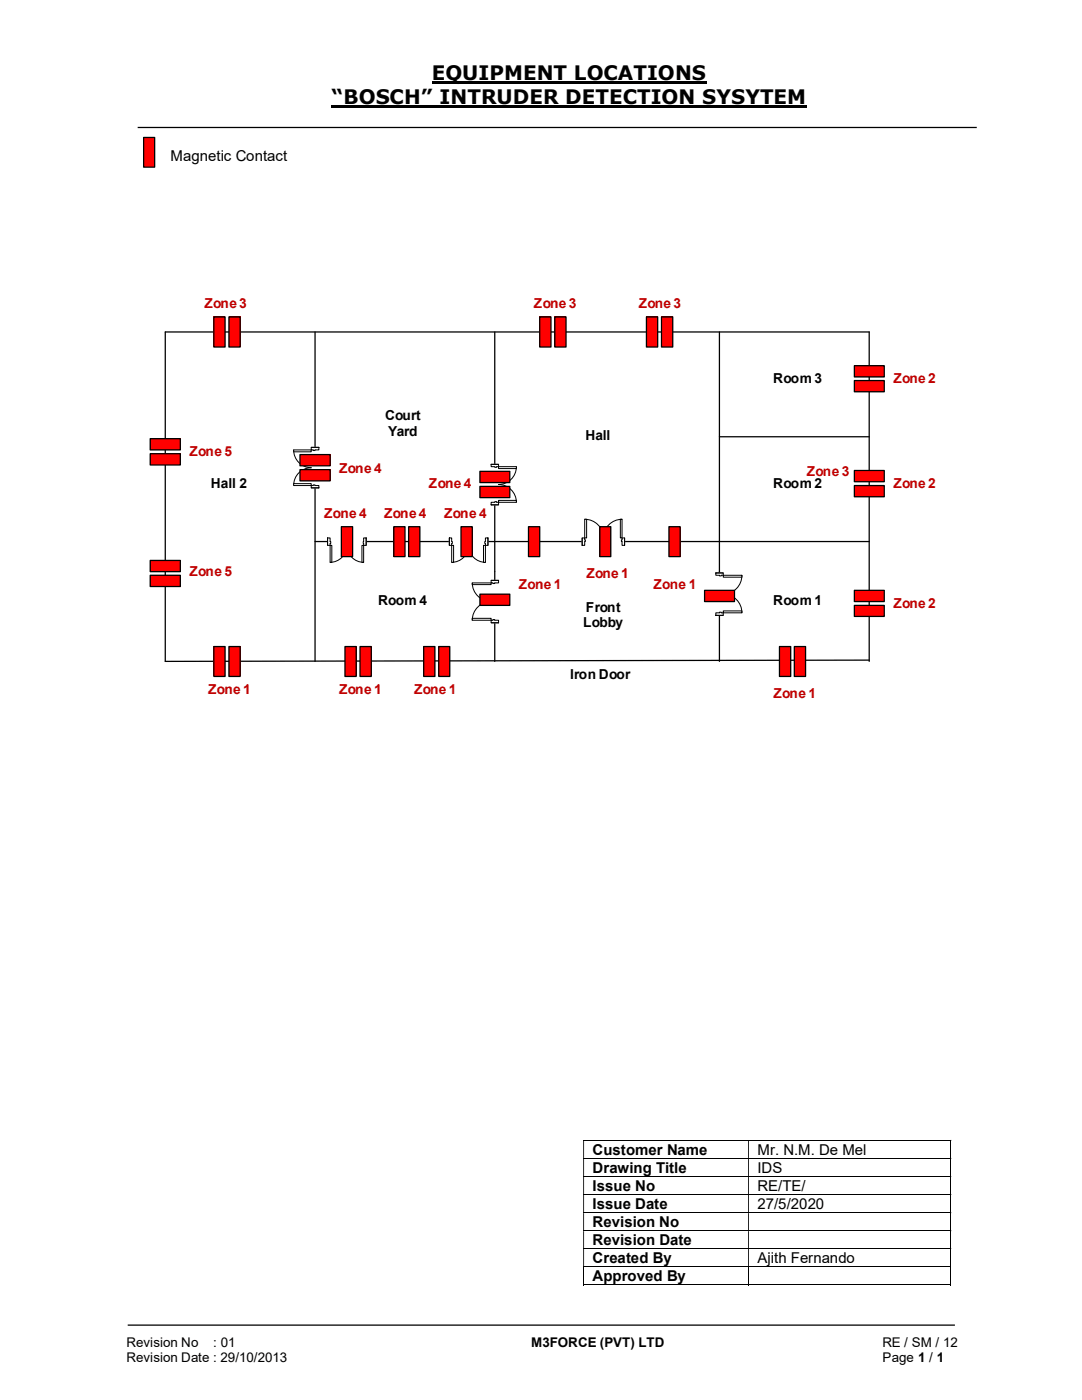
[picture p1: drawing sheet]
<svg xmlns="http://www.w3.org/2000/svg" width="216mm" height="279mm" viewBox="0 0 216 279" stroke-linecap="round" stroke-linejoin="round" font-family="sans-serif">
<path d="M86.1 16.5h54.9M66.2 21.3h94.8" fill="none" stroke="#000" stroke-width=".42"/>
<path d="M27.5 25.4h167.4M25.5 264.5h165" fill="none" stroke="#000" stroke-width=".25"/>
<g fill="none" stroke="#000" stroke-width=".2">
<path d="M116.4 227.6h73.3M116.4 231.2h73.3M116.4 234.8h73.3M116.4 238.4h73.3M189.7 227.7v3.4M189.7 231.3v3.4M189.7 234.9v3.4M189.7 238.5v3.4M116.4 242h73.3M116.4 245.6h73.3M116.4 249.2h73.3M116.4 252.8h73.3"/>
<path d="M116.4 256.4h32.9M116.5 252.9v3.6M149.4 252.9v3.6M149.4 256.4h40.3M189.7 242.1v3.4M189.7 245.7v3.4M189.7 249.3v3.4M189.7 252.9v3.6"/>
</g>
<g fill="#000">
<path d="M189.7 227.5h.1v.2h-.1zM116.4 227.7h.1v3.4h-.1zM149.3 227.7h.1v3.4h-.1z" fill-rule="evenodd"/>
<path d="M189.7 231.1h.1v.2h-.1zM116.4 231.3h.1v3.4h-.1zM149.3 231.3h.1v3.4h-.1z" fill-rule="evenodd"/>
<path d="M189.7 234.7h.1v.2h-.1zM116.4 234.9h.1v3.4h-.1zM149.3 234.9h.1v3.4h-.1z" fill-rule="evenodd"/>
<path d="M189.7 238.3h.1v.2h-.1zM116.4 238.5h.1v3.4h-.1zM149.3 238.5h.1v3.4h-.1z" fill-rule="evenodd"/>
<path d="M189.7 241.9h.1v.2h-.1zM116.4 242.1h.1v3.4h-.1zM149.3 242.1h.1v3.4h-.1z" fill-rule="evenodd"/>
<path d="M189.7 245.5h.1v.2h-.1zM116.4 245.7h.1v3.4h-.1zM149.3 245.7h.1v3.4h-.1z" fill-rule="evenodd"/>
<path d="M189.7 249.1h.1v.2h-.1zM116.4 249.3h.1v3.4h-.1zM149.3 249.3h.1v3.4h-.1z" fill-rule="evenodd"/>
</g>
<path d="M189.7 252.7h.1v.2h-.1zM189.7 256.3h.1v.2h-.1z" fill="#000"/>
<path d="M28.7 27.4h2.2v6h-2.2z" fill="#f00"/>
<path d="M28.7 27.4h2.2v6h-2.2zM62.9 66.3v65.7M98.7 66.3v65.7M143.6 66.3v65.7M143.6 87.2h29.8M62.9 108.1h110.5M173.4 131.7l-140.4 .3v-65.7h140.4v65.7" fill="none" stroke="#000" stroke-width=".25"/>
<path d="M116.2 107.3h8.4v1.6h-8.4z" fill="#fff"/>
<path d="M116.2 107.3h8.4v1.6h-8.4z" fill="none" stroke="#fff" stroke-width=".2"/>
<path d="M124.1 107.4v1.4h.5v-1.4zM116.2 107.4h.5v1.4h-.5z" fill-rule="evenodd" fill="#fff"/>
<path d="M116.7 107.7v-.3h-.5v1.4h.5v-.7M124.1 107.7v-.3h.5v1.4h-.5v-.7" fill="none" stroke="#000" stroke-width=".2"/>
<path d="M124 107.7v.4h.1v-.4zM116.7 107.7h.1v.4h-.1z" fill-rule="evenodd" fill="#fff"/>
<path d="M116.2 107.4v1.4M116.7 103.6a3.7 3.7 0 0 1 3.7 3.8 3.7 3.7 0 0 1 3.7-3.8M116.7 107.7h.1v.4h-.1M124.1 107.7h-.1v.4h.1M124.6 107.4v1.4" fill="none" stroke="#000" stroke-width=".2"/>
<path d="M116.7 103.6h.4v3.8h-.4z" fill-rule="evenodd" fill="#fff"/>
<path d="M116.7 103.6h.4v3.8h-.4z" fill="none" stroke="#000" stroke-width=".2"/>
<path d="M123.8 103.6h.3v3.8h-.3z" fill-rule="evenodd" fill="#fff"/>
<path d="M123.8 103.6h.3v3.8h-.3z" fill="none" stroke="#000" stroke-width=".2"/>
<path d="M142.8 114.3h1.6v8.5h-1.6z" fill-rule="evenodd" fill="#fff"/>
<path d="M142.8 114.3h1.6v8.5h-1.6z" fill="none" stroke="#fff" stroke-width=".2"/>
<path d="M142.8 122.3v.5h1.5v-.5zM142.8 114.3h1.5v.5h-1.5z" fill-rule="evenodd" fill="#fff"/>
<path d="M143.6 114.8h-.8v-.5h1.5v.5h-.4M143.6 122.3h-.8v.5h1.5v-.5h-.4" fill="none" stroke="#000" stroke-width=".2"/>
<path d="M143.6 122.2v.1h.3v-.1zM143.6 114.8h.3v.1h-.3z" fill-rule="evenodd" fill="#fff"/>
<path d="M142.8 114.3h1.5M143.6 114.8v.1h.3v-.1M148 114.8a3.7 3.7 0 0 1-3.7 3.8 3.7 3.7 0 0 1 3.7 3.7M142.8 122.8h1.5M143.6 122.3v-.1h.3v.1" fill="none" stroke="#000" stroke-width=".2"/>
<path d="M144.3 114.8h3.7v.4h-3.7z" fill="#fff"/>
<path d="M144.3 114.8h3.7v.4h-3.7z" fill="none" stroke="#000" stroke-width=".2"/>
<path d="M144.3 121.9h3.7v.4h-3.7z" fill="#fff"/>
<path d="M144.3 121.9h3.7v.4h-3.7z" fill="none" stroke="#000" stroke-width=".2"/>
<path d="M45.7 129h2.2v6h-2.2z" fill="#f00"/>
<path d="M45.7 129h2.2v6h-2.2z" fill="none" stroke="#000" stroke-width=".25"/>
<path d="M119.7 105.1h2.2v6h-2.2z" fill="#f00"/>
<path d="M119.7 105.1h2.2v6h-2.2z" fill="none" stroke="#000" stroke-width=".25"/>
<path d="M140.6 117.8h6v2.3h-6z" fill-rule="evenodd" fill="#f00"/>
<path d="M140.6 117.8h6v2.3h-6z" fill="none" stroke="#000" stroke-width=".25"/>
<path d="M42.7 129h2.2v6h-2.2z" fill="#f00"/>
<path d="M42.7 129h2.2v6h-2.2z" fill="none" stroke="#000" stroke-width=".25"/>
<path d="M105.5 105.1h2.2v6h-2.2z" fill="#f00"/>
<path d="M105.5 105.1h2.2v6h-2.2z" fill="none" stroke="#000" stroke-width=".25"/>
<path d="M133.5 105.1h2.2v6h-2.2z" fill="#f00"/>
<path d="M133.5 105.1h2.2v6h-2.2z" fill="none" stroke="#000" stroke-width=".25"/>
<path d="M71.8 129h2.3v6h-2.3z" fill="#f00"/>
<path d="M71.8 129h2.3v6h-2.3z" fill="none" stroke="#000" stroke-width=".25"/>
<path d="M68.8 129h2.3v6h-2.3z" fill="#f00"/>
<path d="M68.8 129h2.3v6h-2.3z" fill="none" stroke="#000" stroke-width=".25"/>
<path d="M87.5 129h2.2v6h-2.2z" fill="#f00"/>
<path d="M87.5 129h2.2v6h-2.2z" fill="none" stroke="#000" stroke-width=".25"/>
<path d="M84.5 129h2.3v6h-2.3z" fill="#f00"/>
<path d="M84.5 129h2.3v6h-2.3z" fill="none" stroke="#000" stroke-width=".25"/>
<path d="M158.5 129h2.2v6h-2.2z" fill="#f00"/>
<path d="M158.5 129h2.2v6h-2.2z" fill="none" stroke="#000" stroke-width=".25"/>
<path d="M155.5 129h2.3v6h-2.3z" fill="#f00"/>
<path d="M155.5 129h2.3v6h-2.3z" fill="none" stroke="#000" stroke-width=".25"/>
<path d="M170.5 120.8h5.9v2.2h-5.9z" fill-rule="evenodd" fill="#f00"/>
<path d="M170.5 120.8h5.9v2.2h-5.9z" fill="none" stroke="#000" stroke-width=".25"/>
<path d="M170.5 117.8h5.9v2.3h-5.9z" fill-rule="evenodd" fill="#f00"/>
<path d="M170.5 117.8h5.9v2.3h-5.9z" fill="none" stroke="#000" stroke-width=".25"/>
<path d="M170.5 96.9h5.9v2.2h-5.9z" fill-rule="evenodd" fill="#f00"/>
<path d="M170.5 96.9h5.9v2.2h-5.9z" fill="none" stroke="#000" stroke-width=".25"/>
<path d="M170.5 93.9h5.9v2.2h-5.9z" fill-rule="evenodd" fill="#f00"/>
<path d="M170.5 93.9h5.9v2.2h-5.9z" fill="none" stroke="#000" stroke-width=".25"/>
<path d="M170.5 75.9h5.9v2.3h-5.9z" fill-rule="evenodd" fill="#f00"/>
<path d="M170.5 75.9h5.9v2.3h-5.9z" fill="none" stroke="#000" stroke-width=".25"/>
<path d="M170.5 73h5.9v2.2h-5.9z" fill-rule="evenodd" fill="#f00"/>
<path d="M170.5 73h5.9v2.2h-5.9z" fill="none" stroke="#000" stroke-width=".25"/>
<path d="M132 63.2h2.2v6.1h-2.2z" fill="#f00"/>
<path d="M132 63.2h2.2v6.1h-2.2z" fill="none" stroke="#000" stroke-width=".25"/>
<path d="M129 63.2h2.2v6.1h-2.2z" fill="#f00"/>
<path d="M129 63.2h2.2v6.1h-2.2z" fill="none" stroke="#000" stroke-width=".25"/>
<path d="M110.7 63.2h2.2v6.1h-2.2z" fill="#f00"/>
<path d="M110.7 63.2h2.2v6.1h-2.2z" fill="none" stroke="#000" stroke-width=".25"/>
<path d="M107.7 63.2h2.2v6.1h-2.2z" fill="#f00"/>
<path d="M107.7 63.2h2.2v6.1h-2.2z" fill="none" stroke="#000" stroke-width=".25"/>
<path d="M45.7 63.2h2.2v6.1h-2.2z" fill="#f00"/>
<path d="M45.7 63.2h2.2v6.1h-2.2z" fill="none" stroke="#000" stroke-width=".25"/>
<path d="M42.7 63.2h2.2v6.1h-2.2z" fill="#f00"/>
<path d="M42.7 63.2h2.2v6.1h-2.2z" fill="none" stroke="#000" stroke-width=".25"/>
<path d="M30 90.6h6v2.2h-6z" fill-rule="evenodd" fill="#f00"/>
<path d="M30 90.6h6v2.2h-6z" fill="none" stroke="#000" stroke-width=".25"/>
<path d="M30 87.5h6v2.3h-6z" fill-rule="evenodd" fill="#f00"/>
<path d="M30 87.5h6v2.3h-6z" fill="none" stroke="#000" stroke-width=".25"/>
<path d="M30 114.8h6v2.3h-6z" fill-rule="evenodd" fill="#f00"/>
<path d="M30 114.8h6v2.3h-6z" fill="none" stroke="#000" stroke-width=".25"/>
<path d="M30 111.8h6v2.3h-6z" fill-rule="evenodd" fill="#f00"/>
<path d="M30 111.8h6v2.3h-6z" fill="none" stroke="#000" stroke-width=".25"/>
<path d="M89.7 107.3h7.7v1.6h-7.7z" fill="#fff"/>
<path d="M89.7 107.3h7.7v1.6h-7.7z" fill="none" stroke="#fff" stroke-width=".2"/>
<path d="M89.7 107.4v1.4h.4v-1.4zM96.9 107.4h.5v1.4h-.5z" fill-rule="evenodd" fill="#fff"/>
<path d="M90.1 108.1v-.7h-.4v1.4h.4v-.3M96.9 108.1v-.7h.5v1.4h-.5v-.3" fill="none" stroke="#000" stroke-width=".2"/>
<path d="M90.1 108.1v.4h.2v-.4zM96.7 108.1h.2v.4h-.2z" fill-rule="evenodd" fill="#fff"/>
<path d="M89.7 107.4v1.4M90.1 108.1h.2v.4h-.2M90.1 112.2a3.4 3.4 0 0 0 3.4-3.4 3.4 3.4 0 0 0 3.4 3.4M96.9 108.1h-.2v.4h.2M97.4 107.4v1.4" fill="none" stroke="#000" stroke-width=".2"/>
<path d="M96.5 108.8h.4v3.4h-.4z" fill-rule="evenodd" fill="#fff"/>
<path d="M96.5 108.8h.4v3.4h-.4z" fill="none" stroke="#000" stroke-width=".2"/>
<path d="M90.1 108.8h.4v3.4h-.4z" fill-rule="evenodd" fill="#fff"/>
<path d="M90.1 108.8h.4v3.4h-.4z" fill="none" stroke="#000" stroke-width=".2"/>
<path d="M92 105.1h2.2v6h-2.2z" fill="#f00"/>
<path d="M92 105.1h2.2v6h-2.2z" fill="none" stroke="#000" stroke-width=".25"/>
<path d="M65.4 107.3h7.7v1.6h-7.7z" fill="#fff"/>
<path d="M65.4 107.3h7.7v1.6h-7.7z" fill="none" stroke="#fff" stroke-width=".2"/>
<path d="M65.4 107.4v1.4h.5v-1.4zM72.6 107.4h.5v1.4h-.5z" fill-rule="evenodd" fill="#fff"/>
<path d="M65.9 108.1v-.7h-.5v1.4h.5v-.3M72.6 108.1v-.7h.5v1.4h-.5v-.3" fill="none" stroke="#000" stroke-width=".2"/>
<path d="M65.9 108.1v.4h.1v-.4zM72.5 108.1l.1 .4z" fill-rule="evenodd" fill="#fff"/>
<path d="M65.4 107.4v1.4M65.9 108.1h.1v.4h-.1M65.9 112.2a3.4 3.4 0 0 0 3.3-3.4 3.4 3.4 0 0 0 3.4 3.4M72.6 108.1v.4M73.1 107.4v1.4" fill="none" stroke="#000" stroke-width=".2"/>
<path d="M72.2 108.8h.4v3.4h-.4z" fill-rule="evenodd" fill="#fff"/>
<path d="M72.2 108.8h.4v3.4h-.4z" fill="none" stroke="#000" stroke-width=".2"/>
<path d="M65.9 108.8h.3v3.4h-.3z" fill-rule="evenodd" fill="#fff"/>
<path d="M65.9 108.8h.3v3.4h-.3z" fill="none" stroke="#000" stroke-width=".2"/>
<path d="M68.1 105.1h2.3v6h-2.3z" fill="#f00"/>
<path d="M68.1 105.1h2.3v6h-2.3z" fill="none" stroke="#000" stroke-width=".25"/>
<path d="M62.1 89.3h1.6v8.1h-1.6z" fill-rule="evenodd" fill="#fff"/>
<path d="M62.1 89.3h1.6v8.1h-1.6z" fill="none" stroke="#fff" stroke-width=".2"/>
<path d="M62.1 89.3v.5h1.5v-.5zM62.1 96.9h1.5v.5h-1.5z" fill-rule="evenodd" fill="#fff"/>
<path d="M62.5 89.8h-.4v-.5h1.5v.5h-.7M62.5 96.9h-.4v.5h1.5v-.5h-.7" fill="none" stroke="#000" stroke-width=".2"/>
<path d="M62.5 89.8v.1h.4v-.1zM62.5 96.8h.4v.1h-.4z" fill-rule="evenodd" fill="#fff"/>
<path d="M58.6 89.8a3.5 3.5 0 0 0 3.5 3.5 3.5 3.5 0 0 0-3.5 3.6M62.1 89.3h1.5M62.1 97.4h1.5M62.5 89.8v.1h.4v-.1M62.5 96.9v-.1h.4v.1" fill="none" stroke="#000" stroke-width=".2"/>
<path d="M58.6 96.5h3.5v.4h-3.5z" fill="#fff"/>
<path d="M58.6 96.5h3.5v.4h-3.5z" fill="none" stroke="#000" stroke-width=".2"/>
<path d="M58.6 89.8h3.5v.4h-3.5z" fill="#fff"/>
<path d="M58.6 89.8h3.5v.4h-3.5z" fill="none" stroke="#000" stroke-width=".2"/>
<path d="M59.9 90.7h6v2.3h-6z" fill-rule="evenodd" fill="#f00"/>
<path d="M59.9 90.7h6v2.3h-6z" fill="none" stroke="#000" stroke-width=".25"/>
<path d="M59.9 93.7h6v2.3h-6z" fill-rule="evenodd" fill="#f00"/>
<path d="M59.9 93.7h6v2.3h-6z" fill="none" stroke="#000" stroke-width=".25"/>
<path d="M81.5 105.1h2.3v6h-2.3z" fill="#f00"/>
<path d="M81.5 105.1h2.3v6h-2.3z" fill="none" stroke="#000" stroke-width=".25"/>
<path d="M78.6 105.1h2.2v6h-2.2z" fill="#f00"/>
<path d="M78.6 105.1h2.2v6h-2.2z" fill="none" stroke="#000" stroke-width=".25"/>
<path d="M97.9 92.7h1.6v8.1h-1.6z" fill-rule="evenodd" fill="#fff"/>
<path d="M97.9 92.7h1.6v8.1h-1.6z" fill="none" stroke="#fff" stroke-width=".2"/>
<path d="M98 100.2v.6h1.5v-.6zM98 92.7h1.5v.4h-1.5z" fill-rule="evenodd" fill="#fff"/>
<path d="M98.7 93.1h-.7v-.4h1.5v.4h-.4M98.7 100.2h-.7v.6h1.5v-.6h-.4" fill="none" stroke="#000" stroke-width=".2"/>
<path d="M98.7 100.1v.1h.4v-.1zM98.7 93.1h.4v.2h-.4z" fill-rule="evenodd" fill="#fff"/>
<path d="M98 92.7h1.5M98.7 93.1v.2h.4v-.2M103 93.1a3.6 3.6 0 0 1-3.5 3.6 3.6 3.6 0 0 1 3.5 3.5M98 100.8h1.5M98.7 100.2v-.1h.4v.1" fill="none" stroke="#000" stroke-width=".2"/>
<path d="M99.5 93.1h3.5v.4h-3.5z" fill="#fff"/>
<path d="M99.5 93.1h3.5v.4h-3.5z" fill="none" stroke="#000" stroke-width=".2"/>
<path d="M99.5 99.9h3.5v.3h-3.5z" fill="#fff"/>
<path d="M99.5 99.9h3.5v.3h-3.5z" fill="none" stroke="#000" stroke-width=".2"/>
<path d="M95.8 94.1h5.9v2.2h-5.9z" fill-rule="evenodd" fill="#f00"/>
<path d="M95.8 94.1h5.9v2.2h-5.9z" fill="none" stroke="#000" stroke-width=".25"/>
<path d="M95.8 97.1h5.9v2.2h-5.9z" fill-rule="evenodd" fill="#f00"/>
<path d="M95.8 97.1h5.9v2.2h-5.9z" fill="none" stroke="#000" stroke-width=".25"/>
<path d="M97.9 115.8h1.6v8.5h-1.6z" fill-rule="evenodd" fill="#fff"/>
<path d="M97.9 115.8h1.6v8.5h-1.6z" fill="none" stroke="#fff" stroke-width=".2"/>
<path d="M98 115.8v.5h1.5v-.5zM98 123.8h1.5v.5h-1.5z" fill-rule="evenodd" fill="#fff"/>
<path d="M98.3 116.3h-.3v-.5h1.5v.5h-.8M98.3 123.8h-.3v.5h1.5v-.5h-.8" fill="none" stroke="#000" stroke-width=".2"/>
<path d="M98.3 116.3v.2h.4v-.2zM98.3 123.7h.4v.1h-.4z" fill-rule="evenodd" fill="#fff"/>
<path d="M94.2 116.3a3.8 3.8 0 0 0 3.8 3.8 3.7 3.7 0 0 0-3.8 3.7M98 115.8h1.5M98.3 116.3v.2h.4v-.2M98 124.3h1.5M98.3 123.8v-.1h.4v.1" fill="none" stroke="#000" stroke-width=".2"/>
<path d="M94.2 123.4h3.8v.4h-3.8z" fill="#fff"/>
<path d="M94.2 123.4h3.8v.4h-3.8z" fill="none" stroke="#000" stroke-width=".2"/>
<path d="M94.2 116.3h3.8v.4h-3.8z" fill="#fff"/>
<path d="M94.2 116.3h3.8v.4h-3.8z" fill="none" stroke="#000" stroke-width=".2"/>
<path d="M95.8 118.6h5.9v2.2h-5.9z" fill-rule="evenodd" fill="#f00"/>
<path d="M95.8 118.6h5.9v2.2h-5.9z" fill="none" stroke="#000" stroke-width=".25"/>
<g font-size="4">
<text x="86.1" y="16">EQUIPMENT LOCATIONS</text>
<text x="66.2" y="20.8">“BOSCH” INTRUDER DETECTION SYSYTEM</text>
</g>
<g font-size="3">
<text x="34" y="32.1">Magnetic Contact</text>
<text x="118.2" y="230.5">Customer Name</text>
<text x="151.1" y="230.5">Mr. N.M. De Mel</text>
<text x="118.2" y="234.1">Drawing Title</text>
<text x="118.2" y="237.7">Issue No</text>
<text x="151.1" y="234.1">IDS</text>
<text x="151.1" y="237.7">RE/TE/</text>
<text x="118.2" y="241.3">Issue Date</text>
<text x="118.2" y="244.9">Revision No</text>
<text x="151.1" y="241.3">27/5/2020</text>
<text x="118.2" y="248.5">Revision Date</text>
<text x="118.2" y="252.1">Created By</text>
<text x="118.2" y="255.7">Approved By</text>
<text x="151.1" y="252.1">Ajith Fernando</text>
</g>
<g font-size="2.7" fill="#c00000">
<text x="40.8" y="61.5">Zone 3</text>
<text x="106.5" y="61.5">Zone 3</text>
<text x="127.5" y="61.5">Zone 3</text>
<text x="178.3" y="76.5">Zone 2</text>
<text x="37.8" y="91.1">Zone 5</text>
<text x="67.7" y="94.4">Zone 4</text>
<text x="161" y="95.1">Zone 3</text>
<text x="85.6" y="97.4">Zone 4</text>
<text x="178.3" y="97.4">Zone 2</text>
<text x="64.7" y="103.4">Zone 4</text>
<text x="76.7" y="103.4">Zone 4</text>
<text x="88.6" y="103.4">Zone 4</text>
<text x="37.8" y="115">Zone 5</text>
<text x="103.5" y="117.6">Zone 1</text>
<text x="117" y="115.3">Zone 1</text>
<text x="130.4" y="117.6">Zone 1</text>
<text x="178.3" y="121.3">Zone 2</text>
<text x="41.5" y="138.5">Zone 1</text>
<text x="67.7" y="138.6">Zone 1</text>
<text x="82.6" y="138.6">Zone 1</text>
<text x="154.3" y="139.2">Zone 1</text>
</g>
<g font-size="2.7">
<text x="154.3" y="76.5">Room 3</text>
<text x="76.8" y="83.8">Court</text>
<text x="77.4" y="87">Yard</text>
<text x="116.8" y="87.8">Hall</text>
<text x="42.1" y="97.4">Hall 2</text>
<text x="154.3" y="97.4">Room 2</text>
<text x="75.5" y="120.7">Room 4</text>
<text x="116.3" y="125.2">Lobby</text>
<text x="116.9" y="122">Front</text>
<text x="154.3" y="120.7">Room 1</text>
<text x="113.8" y="135.6">Iron Door</text>
<text x="25.2" y="268.8">Revision No</text>
<text x="42.6" y="268.8">: 01</text>
<text x="106" y="268.8">M3FORCE (PVT) LTD</text>
<text x="176.1" y="268.8">RE / SM / 12</text>
<text x="25.2" y="271.8">Revision Date : 29/10/2013</text>
<text x="176.1" y="271.8">Page 1 / 1</text>
</g>
</svg>
